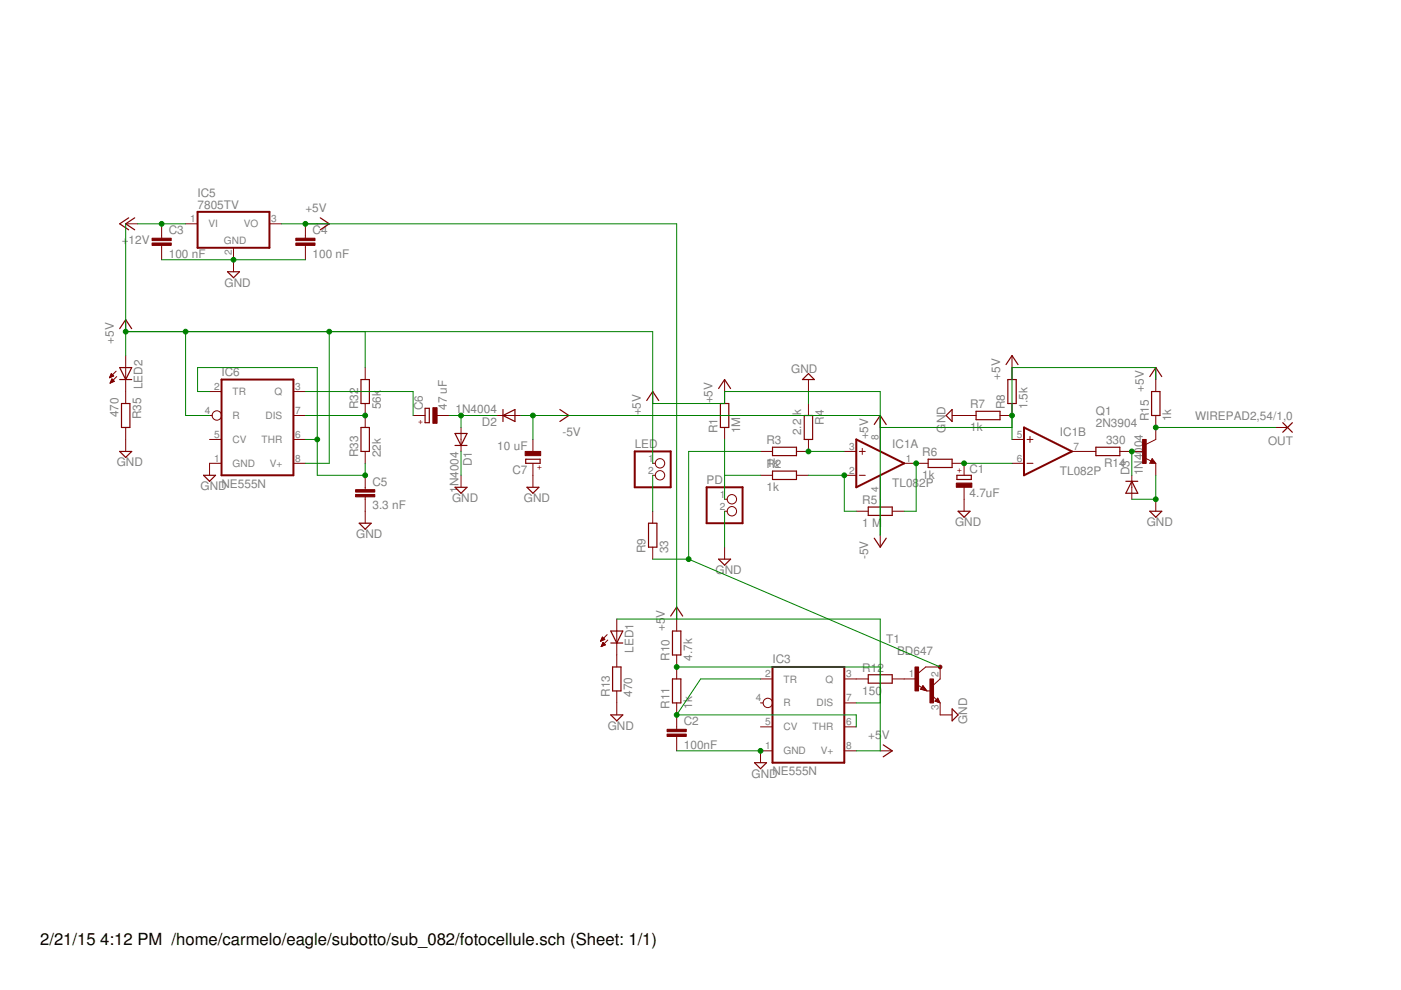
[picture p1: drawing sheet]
<svg xmlns="http://www.w3.org/2000/svg" width="297mm" height="210mm" viewBox="0 0 297 210" stroke-linecap="round" stroke-linejoin="round" font-family="sans-serif">
<path d="M41.9 44.9h15.2v7.6h-15.2zM47 80.5h15.2v20.3h-15.2zM134.6 95.7h7.6v7.6h-7.6zM181.5 93.2l10.2 5-10.2 5.1zM217.1 90.6l10.2 5.1-10.2 5.1zM149.8 103.3h7.6v7.6h-7.6zM163.8 141.4h15.2v20.3h-15.2z" fill="none" stroke="#800000" stroke-width=".42"/>
<g fill="none" stroke="#800000" stroke-width=".21">
<path d="M26.6 47.5h2.6M34.3 47.5v3M34.3 52v3.1M39.3 47.5h2.6M49.5 52.5v5.1M57.1 47.5h2.6M64.7 47.5v3M64.7 52v3.1M67.3 47.5h2.5M23.3 79.9h.3M23.3 79.8h.6M23.4 79.7h.7"/>
<path d="M23.5 79.5h.4M23.5 79.4h.3M23.6 79.3h.1M23.6 79.2l.5 .5-.9 .4zM24.6 78.7l-1.4 1.4M24.7 79.8l-1.4 1.4M26.6 67.8v2.5M26.6 75.4v10.2M77.4 77.9v2.6M214.6 75.4v5.1M245 77.9v5.1M23.2 80h.1"/>
<path d="M23.4 81.1h.2M23.5 81h.4M23.5 80.9h.7M23.6 80.8h.5M23.6 80.6h.4M23.6 80.5h.3M23.7 80.4h.1M23.7 80.3l.5 .6-.9 .3zM26.6 90.6v5.1M44.4 93.2h2.6M44.4 88.1h.6M44.4 83h2.6"/>
<path d="M47 98.2h-2.6v2.6M62.2 98.2h2.5M62.2 93.2h2.5M62.2 88.1h2.5M62.2 83h2.5M77.4 85.6v5M77.4 95.7v2.5M87.6 88.1h2.5M92.7 88.1h2.5M97.7 90.6v5.1M105.4 88.1h5M113 93.2v2.5"/>
<path d="M113 98.2v5.1M118.1 88.1h2.5M138.4 98.2h.5M138.4 83v2.6M153.6 80.5v5.1M153.6 90.6v2.6M161.2 95.7h2.6M171.4 93.2v2.5h-2.5M171.4 80.5v2.5M171.4 85.6v2.5M179 95.7h2.5M182.2 95.7h1.3"/>
<path d="M182.8 95.1v1.3M186.6 88.1v7.6M191.7 98.2h5.1M201.9 98.2h2.5v2.6M201.9 88.1h5M214.6 98.2h2.5M214.6 93.2h2.5M214.6 85.6v2.5h-2.6M217.7 98.2h1.3M217.7 93.2h1.3M218.4 92.5v1.3M227.3 95.7h5"/>
<path d="M237.4 95.7h5.1M242.8 97.1l1.3 .6M244.3 97.2l.7 1h-1.2zM245 88.1v5.1l-2 1M245 98.2v2.6M270.4 90.6h2.6M77.4 100.8v3M77.4 105.3v5.6M97.7 100.8v2.5M138.4 100.8h.5M138.4 108.4v2.5M138.4 116v2.6"/>
<path d="M153.6 116v2.6M153.6 108.4h.6M153.6 105.9h.6M161.2 100.8h2.6M168.9 100.8h2.5M179 100.8h2.5M181.5 108.4h2.6M182.2 100.8h1.3M186.6 100.8v5.1M186.6 113.5v2.5M189.2 108.4h2.5M204.4 103.3v5.1"/>
<path d="M240 100.8v5.1M245 105.9v2.5M127.4 135.9h.1M127.4 135.7h.4M127.5 135.6h.6M127.5 137.1h.1M127.5 135.5h.7M127.5 136.9h.3M127.6 135.4h.4M127.6 136.8h.5M127.6 135.3h.3M127.6 136.7h.8"/>
<path d="M127.7 135.1h.1M127.7 136.6h.5M127.7 135.1l.5 .5-.9 .4zM127.7 136.5h.4M127.8 136.4h.2M127.8 136.2h.1M127.8 136.2l-.3 .9M127.8 136.2l.6 .5M128.4 136.7l-.9 .4M128.7 134.6l-1.4 1.4M128.9 135.7l-1.4 1.4M130.8 131.3v10.1"/>
<path d="M143.5 128.7v5.1M143.5 138.9v5.1M130.8 146.5v5.1M143.5 149v5.6M143.5 156.1v3.1M161.2 144h2.6M161.2 149h.6M161.2 154.1h2.6M163.8 159.2h-2.6v2.5M179 144h5.1M179 149h2.5M179 154.1h2.5"/>
<path d="M179 159.2h2.5M186.6 159.2h2.6M189.2 144h5M194.5 145.1l.9 .7M194.8 142.7l1.5-1.3h3v2.6l-1.4 1.2M195.4 146l.2-.4 .7 .8-1-.3 .3-.6 .8 .9M195.7 145.4l.8 1.1-1.3-.4zM196.5 146.5h.7M197.7 147.6l.8 .7M198.8 148l.5 1-1.1-.3zM198.8 148.3l.3 .6-.8-.2 .5-.6 .4 .8M199.3 149v2.6h2.6"/>
<circle cx="46" cy="88.1" r=".99"/>
<circle cx="139.9" cy="98.2" r=".99"/>
<circle cx="139.9" cy="100.8" r=".99"/>
<circle cx="155.2" cy="105.9" r=".99"/>
<circle cx="155.2" cy="108.4" r=".99"/>
<circle cx="162.8" cy="149" r=".99"/>
</g>
<g fill="none" stroke="#800000" stroke-width=".25">
<path d="M27.3 46.2l-1.9 1.3 1.9 1.2M28.6 46.2l-2 1.3 2 1.2M48.2 57.6h2.6l-1.3 1.3zM67.9 46.2l1.9 1.3-1.9 1.2M25.4 77.9h2.5l-1.3 2.6zM25.4 69.7l1.2-1.9 1.3 1.9M171.4 79.2l1.3 1.3h-2.6zM213.3 77.3l1.3-1.9 1.2 1.9M243.8 79.8l1.2-1.9 1.3 1.9M25.4 80.5h2.5M25.4 95.7h2.5l-1.3 1.3zM25.8 85.6h1.7v5h-1.7z"/>
<path d="M76.5 80.5h1.8v5.1h-1.8zM76.5 90.6h1.8v5.1h-1.8zM90.1 86.6h.9v3h-.9zM96.5 91.9h2.5l-1.3 2.5zM96.5 94.4h2.5M106.6 88.1l2.6-1.3v2.6zM106.6 86.8v2.6M111.5 97.4h3v.8h-3zM118.7 86.8l1.9 1.3-1.9 1.3M137.1 84.9l1.3-1.9 1.3 1.9M152.4 82.4l1.2-1.9 1.3 1.9M152.7 85.6h1.8v5h-1.8z"/>
<path d="M163.8 99.9h5.1v1.8h-5.1zM163.8 94.8h5.1v1.8h-5.1zM170.5 88.1h1.8v5.1h-1.8zM185.4 90l1.2-1.9 1.3 1.9M196.8 97.4h5.1v1.7h-5.1zM201.9 86.8v2.6l-1.3-1.3zM206.9 87.2h5.1v1.8h-5.1zM213.7 80.5h1.8v5.1h-1.8zM232.3 94.8h5.1v1.8h-5.1zM244.2 83h1.7v5.1h-1.7zM244.3 97.7l.1 .3h-.4l.3-.5 .5 .6h-.8M272 89.6l2 2.1"/>
<path d="M274 89.6l-2 2.1M43.2 100.8h2.5l-1.3 1.2zM76.2 110.9h2.5l-1.3 1.3zM96.5 103.3h2.5l-1.3 1.3zM111.7 103.3h2.6l-1.3 1.3zM137.5 110.9h1.8v5.1h-1.8zM152.4 118.6h2.5l-1.3 1.2zM184.1 107.5h5.1v1.8h-5.1zM185.4 114.1l1.2 1.9 1.3-1.9M202.9 100.8h3v.9h-3zM203.1 108.4h2.6l-1.3 1.3zM238.7 102h2.5"/>
<path d="M240 102l1.2 2.6h-2.5zM243.8 108.4h2.5l-1.3 1.3zM129.5 133.8h2.5l-1.2 2.5zM129.5 136.3h2.5M142.2 130.6l1.3-1.9 1.2 1.9M142.6 133.8h1.8v5.1h-1.8zM129.5 151.6h2.5l-1.2 1.2zM129.9 141.4h1.8v5.1h-1.8zM142.6 144h1.8v5h-1.8zM184.1 143.1h5.1v1.7h-5.1zM187.3 157.9l1.9 1.3-1.9 1.3M195.6 145.9v-.2l.6 .5-.8-.2"/>
<path d="M198.8 148.3l-.4 .4 .5 .1-.2-.3M201.9 150.3l1.2 1.3-1.2 1.2zM160 161.7h2.5l-1.3 1.3z"/>
</g>
<g fill="#800000" stroke="#800000" stroke-width=".21">
<path d="M202.8 102.4h3.3v.9h-3.3z"/>
<path d="M194 141.4h.8v5.1h-.8z"/>
<path d="M197.2 144h.7v5h-.7z"/>
<path d="M141.4 155.6h4.1v.5h-4.1z"/>
<path d="M141.4 154.6h4.1v.5h-4.1z"/>
<path d="M75.4 104.8h4.1v.5h-4.1z"/>
<path d="M75.4 103.8h4.1v.5h-4.1z"/>
<path d="M91.8 86.4h.9v3.3h-.9z"/>
<path d="M111.3 95.7h3.3v.9h-3.3z"/>
<path d="M242.3 93.2h.7v5.1h-.7z"/>
<path d="M32.2 51.5h4.1v.5h-4.1z"/>
<path d="M32.2 50.5h4.1v.5h-4.1z"/>
<path d="M62.7 51.5h4.1v.5h-4.1z"/>
<path d="M62.7 50.5h4.1v.5h-4.1z"/>
</g>
<circle cx="199.3" cy="141.4" r=".38" fill="#800000" stroke="#800000" stroke-width=".21"/>
<g fill="none" stroke="#008000" stroke-width=".21">
<path d="M26.6 47.5v27.9M29.2 47.5h10.1M34.3 55.1h30.4M59.7 47.5h83.8v83.8M26.6 70.3h111.8v27.9M39.3 70.3v17.8h5.1M69.8 70.3v27.9h-5.1M77.4 70.3v7.6M44.4 83h-2.5v-5.1h25.4v22.9h10.1v-2.6M64.7 88.1h12.7M64.7 83h22.9v5.1M64.7 93.2h2.6"/>
<path d="M95.2 88.1h10.2M97.7 88.1v2.5M97.7 95.7v5.1M110.4 88.1h76.2M113 88.1v5.1M138.4 85.6h15.2v-2.6h33v30.5M153.6 93.2v12.7M161.2 95.7h-15.2v22.9M171.4 83v2.6M171.4 95.7h7.6M186.6 90.6h28M194.2 98.2v10.2h-2.5"/>
<path d="M204.4 98.2h10.2M240 95.7v5.1M245 80.5v-2.6h-30.4v15.3M245 90.6h25.4M138.4 100.8v7.6M138.4 118.6h7.6M146 118.6l53.3 22.8M153.6 108.4v7.6M153.6 100.8h7.6M171.4 100.8h7.6v7.6h2.5M245 100.8v5.1h-5M130.8 131.3h55.8v27.9h-5.1"/>
<path d="M143.5 159.2h17.7M143.5 141.4h43.1M161.2 144h-12.7l-5 7.6h38v2.5M181.5 149h5.1"/>
</g>
<g fill="#008000" stroke="#008000" stroke-width=".21">
<circle cx="34.3" cy="47.5" r=".51"/>
<circle cx="161.2" cy="159.2" r=".51"/>
<circle cx="49.5" cy="55.1" r=".51"/>
<circle cx="245" cy="105.9" r=".51"/>
<circle cx="179" cy="100.8" r=".51"/>
<circle cx="171.4" cy="95.7" r=".51"/>
<circle cx="194.2" cy="98.2" r=".51"/>
<circle cx="204.4" cy="98.2" r=".51"/>
<circle cx="214.6" cy="88.1" r=".51"/>
<circle cx="143.5" cy="151.6" r=".51"/>
<circle cx="146" cy="118.6" r=".51"/>
<circle cx="77.4" cy="88.1" r=".51"/>
<circle cx="77.4" cy="100.8" r=".51"/>
<circle cx="67.3" cy="93.2" r=".51"/>
<circle cx="97.7" cy="88.1" r=".51"/>
<circle cx="245" cy="90.6" r=".51"/>
<circle cx="240" cy="95.7" r=".51"/>
<circle cx="143.5" cy="141.4" r=".51"/>
<circle cx="113" cy="88.1" r=".51"/>
<circle cx="64.7" cy="47.5" r=".51"/>
<circle cx="39.3" cy="70.3" r=".51"/>
<circle cx="69.8" cy="70.3" r=".51"/>
<circle cx="26.6" cy="70.3" r=".51"/>
</g>
<g font-size="3.5">
<text x="8.5" y="200.4">2/21/15</text>
<text x="21.3" y="200.4">4:12 PM /home/carmelo/eagle/subotto/sub_082/fotocellule.sch (Sheet: 1/1)</text>
</g>
<g font-size="2.5" fill="#808080">
<text x="41.9" y="41.7">IC5</text>
<text x="41.9" y="44.3">7805TV</text>
<text x="64.7" y="44.9">+5V</text>
<text x="25.8" y="51.8">+</text>
<text x="27.3" y="51.8">12V</text>
<text x="35.8" y="49.6">C3</text>
<text x="66.3" y="49.6">C4</text>
<text x="35.8" y="54.7">100 nF</text>
<text x="66.3" y="54.7">100 nF</text>
<text x="47.6" y="60.8">GND</text>
<text x="24.1" y="72.9" transform="rotate(-90 24.1 72.9)">+5V</text>
<text x="30.2" y="82.5" transform="rotate(-90 30.2 82.5)">LED2</text>
<text x="47" y="79.7">IC6</text>
<text x="167.8" y="79.1">GND</text>
<text x="212" y="80.5" transform="rotate(-90 212 80.5)">+5V</text>
<text x="242.5" y="83" transform="rotate(-90 242.5 83)">+5V</text>
<text x="25.1" y="88.5" transform="rotate(-90 25.1 88.5)">470</text>
<text x="29.9" y="88.9" transform="rotate(-90 29.9 88.9)">R35</text>
<text x="75.9" y="86.8" transform="rotate(-90 75.9 86.8)">R32</text>
<text x="80.7" y="86.8" transform="rotate(-90 80.7 86.8)">56k</text>
<text x="89.7" y="86.9" transform="rotate(-90 89.7 86.9)">C6</text>
<text x="94.7" y="86.9" transform="rotate(-90 94.7 86.9)">47 uF</text>
<text x="96.6" y="87.6">1N4004</text>
<text x="135.8" y="88.1" transform="rotate(-90 135.8 88.1)">+5V</text>
<text x="151.1" y="85.5" transform="rotate(-90 151.1 85.5)">+5V</text>
<text x="169.9" y="88.1" transform="rotate(-90 169.9 88.1)">k</text>
<text x="205.7" y="86.6">R7</text>
<text x="213.1" y="86.8" transform="rotate(-90 213.1 86.8)">R8</text>
<text x="217.9" y="86.8" transform="rotate(-90 217.9 86.8)">1.5k</text>
<text x="232.3" y="88.1">Q1</text>
<text x="243.5" y="89.4" transform="rotate(-90 243.5 89.4)">R15</text>
<text x="248.3" y="89.4" transform="rotate(-90 248.3 89.4)">1k</text>
<text x="253.4" y="89.1">WIREPAD2,54/1,0</text>
<text x="102.2" y="90.3">D2</text>
<text x="105.4" y="95.4">10 uF</text>
<text x="119.3" y="92.4">-5V</text>
<text x="134.6" y="95.1">LED</text>
<text x="152.1" y="91.9" transform="rotate(-90 152.1 91.9)">R1</text>
<text x="156.9" y="91.9" transform="rotate(-90 156.9 91.9)">1M</text>
<text x="162.5" y="94.2">R3</text>
<text x="169.9" y="92.3" transform="rotate(-90 169.9 92.3)">2.2</text>
<text x="174.7" y="90" transform="rotate(-90 174.7 90)">R4</text>
<text x="184.1" y="93.2" transform="rotate(-90 184.1 93.2)">+5V</text>
<text x="189.2" y="95.1">IC1A</text>
<text x="200.5" y="91.7" transform="rotate(-90 200.5 91.7)">GND</text>
<text x="205.7" y="91.4">1k</text>
<text x="224.7" y="92.5">IC1B</text>
<text x="232.3" y="90.6">2N3904</text>
<text x="234.5" y="94.2">330</text>
<text x="268.8" y="94.3">OUT</text>
<text x="24.7" y="98.9">GND</text>
<text x="75.9" y="97" transform="rotate(-90 75.9 97)">R33</text>
<text x="80.7" y="97" transform="rotate(-90 80.7 97)">22k</text>
<text x="100" y="98.9" transform="rotate(-90 100 98.9)">D1</text>
<text x="108.7" y="100.5">C7</text>
<text x="162.5" y="99">1k</text>
<text x="162.5" y="99.3">R2</text>
<text x="195.5" y="101.5">1k</text>
<text x="195.5" y="96.7">R6</text>
<text x="205.6" y="100.3">C1</text>
<text x="224.7" y="100.8">TL082P</text>
<text x="234.1" y="99">R14</text>
<text x="239.5" y="100.8" transform="rotate(-90 239.5 100.8)">D3</text>
<text x="242.3" y="100.8" transform="rotate(-90 242.3 100.8)">1N4004</text>
<text x="42.5" y="104">GNDNE555N</text>
<text x="79" y="102.9">C5</text>
<text x="95.8" y="106.5">GND</text>
<text x="97.2" y="104.5" transform="rotate(-90 97.2 104.5)">1</text>
<text x="97.2" y="103.1" transform="rotate(-90 97.2 103.1)">N4004</text>
<text x="111.1" y="106.5">GND</text>
<text x="149.8" y="102.7">PD</text>
<text x="162.5" y="104.1">1k</text>
<text x="182.8" y="106.9">R5</text>
<text x="189.2" y="103.3">TL08</text>
<text x="194.9" y="103.3">2P</text>
<text x="205.6" y="105.4">4.7uF</text>
<text x="79" y="108">3.3 nF</text>
<text x="182.8" y="111.7">1 M</text>
<text x="202.5" y="111.6">GND</text>
<text x="243.1" y="111.6">GND</text>
<text x="75.5" y="114.1">GND</text>
<text x="136.9" y="117.3" transform="rotate(-90 136.9 117.3)">R9</text>
<text x="141.7" y="117.3" transform="rotate(-90 141.7 117.3)">33</text>
<text x="184.1" y="118.6" transform="rotate(-90 184.1 118.6)">-5V</text>
<text x="151.7" y="121.7">GND</text>
<text x="140.9" y="130.9" transform="rotate(-90 140.9 130.9)">V</text>
<text x="140.9" y="133.8" transform="rotate(-90 140.9 133.8)">+5</text>
<text x="187.9" y="136.3">T1</text>
<text x="134.3" y="138.4" transform="rotate(-90 134.3 138.4)">LED1</text>
<text x="142" y="140.1" transform="rotate(-90 142 140.1)">R10</text>
<text x="146.8" y="140.1" transform="rotate(-90 146.8 140.1)">4.7k</text>
<text x="163.8" y="140.6">IC3</text>
<text x="182.8" y="142.5">R12</text>
<text x="190.2" y="138.9">BD647</text>
<text x="129.3" y="147.8" transform="rotate(-90 129.3 147.8)">R13</text>
<text x="134.1" y="147.8" transform="rotate(-90 134.1 147.8)">470</text>
<text x="182.8" y="147.3">150</text>
<text x="128.9" y="154.7">GND</text>
<text x="142" y="150.3" transform="rotate(-90 142 150.3)">R11</text>
<text x="145" y="153.7">C2</text>
<text x="146.8" y="150.3" transform="rotate(-90 146.8 150.3)">1k</text>
<text x="205" y="153.5" transform="rotate(-90 205 153.5)">GND</text>
<text x="145" y="158.8">100nF</text>
<text x="184.1" y="156.6">+5</text>
<text x="187" y="156.6">V</text>
<text x="159.3" y="164.9">GNDNE555N</text>
</g>
<g font-size="2.1" fill="#808080">
<text x="40.3" y="47.1">1</text>
<text x="57.5" y="47.1">3</text>
<text x="44.2" y="48.2">VI</text>
<text x="47.5" y="51.8">GND</text>
<text x="51.7" y="48.2">VO</text>
<text x="49.1" y="54.1" transform="rotate(-90 49.1 54.1)">2</text>
<text x="45.4" y="82.7">2</text>
<text x="49.3" y="83.8">TR</text>
<text x="58.2" y="83.8">Q</text>
<text x="62.6" y="82.7">3</text>
<text x="43.4" y="87.7">4</text>
<text x="49.3" y="88.9">R</text>
<text x="56.3" y="88.9">DIS</text>
<text x="62.6" y="87.7">7</text>
<text x="45.4" y="92.8">5</text>
<text x="49.3" y="93.9">CV</text>
<text x="55.5" y="93.9">THR</text>
<text x="62.6" y="92.8">6</text>
<text x="180" y="95.4">3</text>
<text x="186.3" y="93.4" transform="rotate(-90 186.3 93.4)">8</text>
<text x="215.6" y="92.8">5</text>
<text x="227.6" y="95.4">7</text>
<text x="45.4" y="97.9">1</text>
<text x="49.3" y="99">GND</text>
<text x="57.2" y="99">V+</text>
<text x="62.6" y="97.9">8</text>
<text x="137.4" y="97.9">1</text>
<text x="137.4" y="100.4">2</text>
<text x="180" y="100.4">2</text>
<text x="192.1" y="97.9">1</text>
<text x="215.6" y="97.9">6</text>
<text x="152.6" y="105.5">1</text>
<text x="186.3" y="104.3" transform="rotate(-90 186.3 104.3)">4</text>
<text x="152.6" y="108">2</text>
<text x="162.2" y="143.6">2</text>
<text x="179.4" y="143.6">3</text>
<text x="192.7" y="143.6">1</text>
<text x="199" y="143.6" transform="rotate(-90 199 143.6)">2</text>
<text x="160.3" y="148.7">4</text>
<text x="166.1" y="144.7">TR</text>
<text x="166.1" y="149.8">R</text>
<text x="173.1" y="149.8">DIS</text>
<text x="175" y="144.7">Q</text>
<text x="179.4" y="148.7">7</text>
<text x="162.2" y="153.8">5</text>
<text x="166.1" y="154.9">CV</text>
<text x="172.3" y="154.9">THR</text>
<text x="179.4" y="153.8">6</text>
<text x="199" y="150.6" transform="rotate(-90 199 150.6)">3</text>
<text x="162.2" y="158.8">1</text>
<text x="166.1" y="159.9">GND</text>
<text x="174" y="159.9">V+</text>
<text x="179.4" y="158.8">8</text>
</g>
<g font-size="1.8" fill="#800000">
<text x="88.7" y="89.9">+</text>
<text x="114.8" y="99.7" transform="rotate(-90 114.8 99.7)">+</text>
<text x="203.8" y="100.4" transform="rotate(-90 203.8 100.4)">+</text>
</g>
</svg>
